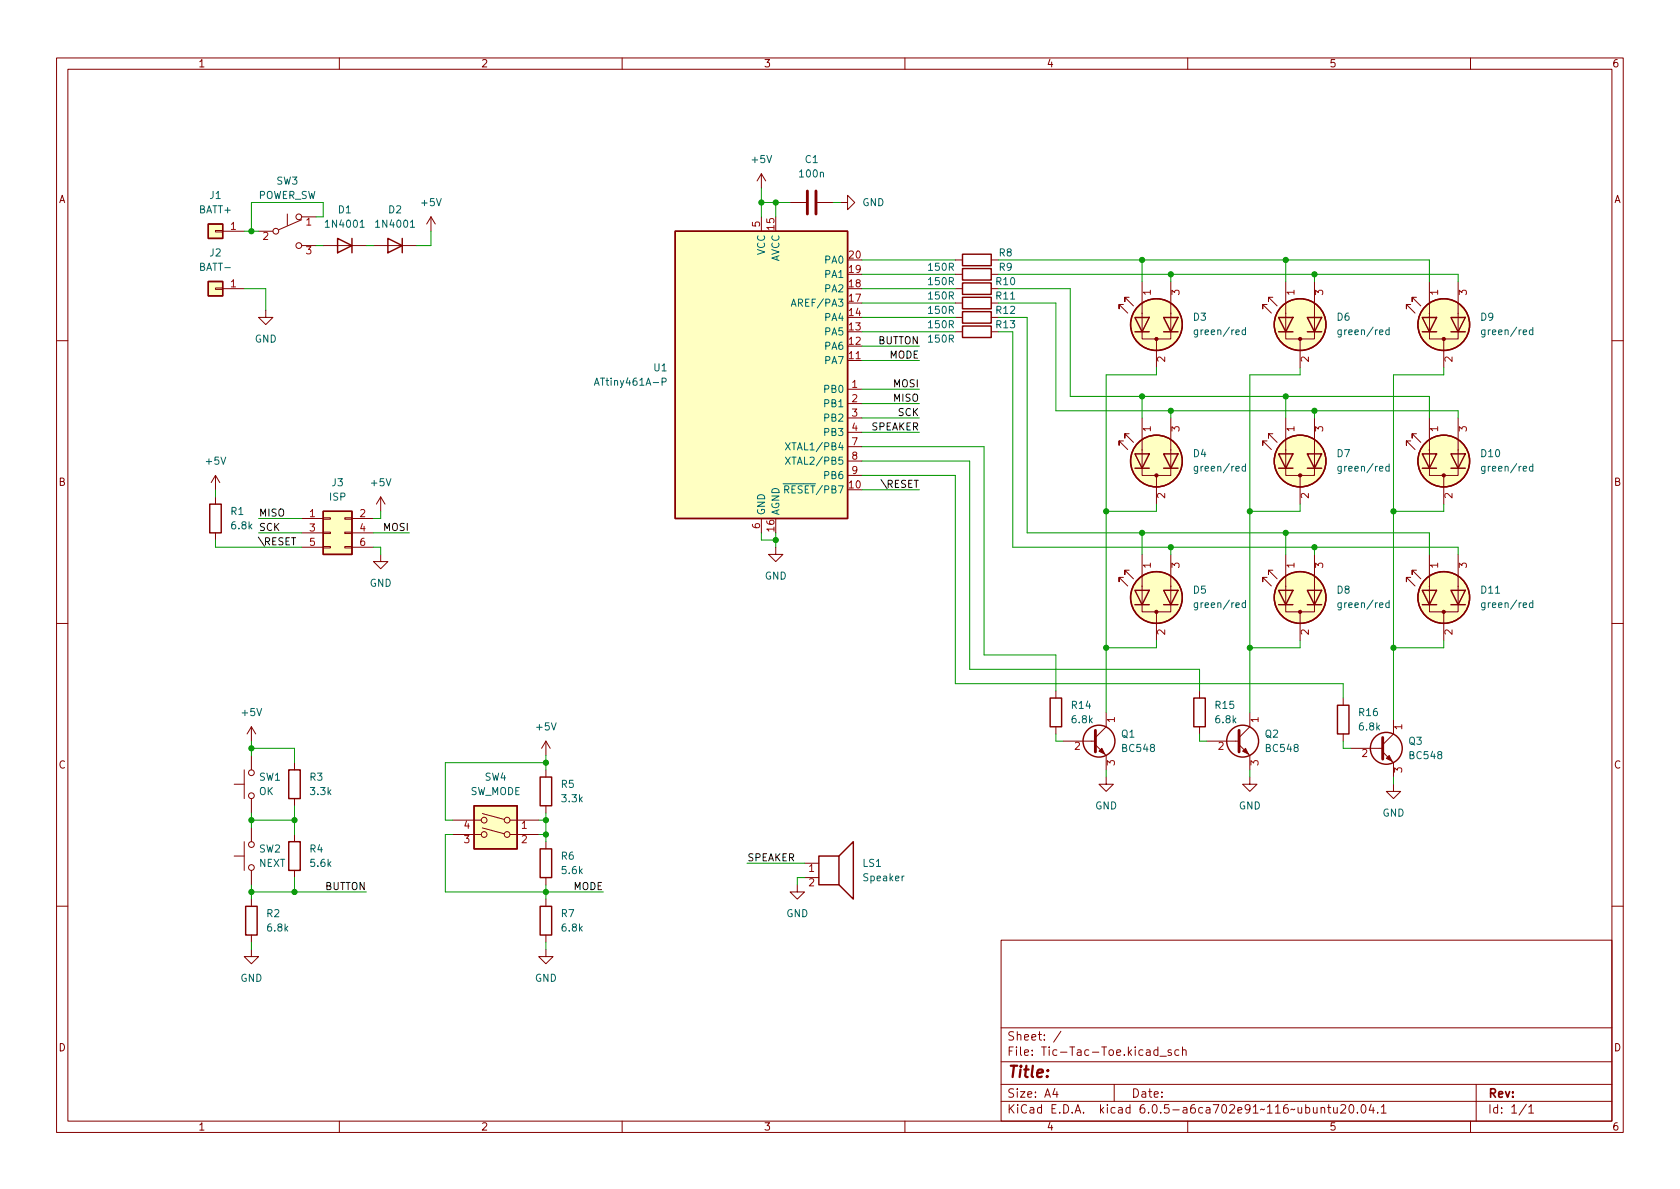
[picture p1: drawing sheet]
<svg xmlns="http://www.w3.org/2000/svg" width="297mm" height="210mm" viewBox="0 0 297 210" stroke-linecap="round" stroke-linejoin="round" font-family="sans-serif">
<g fill="none" stroke="#840000" stroke-width=".18">
<path d="M10 10.2h277v190.1h-277zM12 12.2h273v186.1h-273zM60 10.2v2M110 10.2v2M160 10.2v2M210 10.2v2M260 10.2v2M50.8 37.8v2.1M53.3 38.9l-4 1.7M53.3 38.3h2.6M76.2 38.3l-.8 1.3M76.2 38.3v2.6"/>
<path d="M76.2 38.3l.8 1.3M134.6 30.7v2.6M134.6 38.3v2.6M134.6 30.7l-.7 1.3M134.6 30.7l.8 1.3M139.7 35.8h2.8M144.5 35.8h2.8M148.6 35.8h1.3v-1.3l1.2 1.3-1.2 1.3v-1.3M38.1 40.8h1.3v.2h-1.3zM38.1 50.9h1.3v.3h-1.3zM39.4 51h3.8M39.4 40.9h3.8"/>
<path d="M45.7 40.9h2.6M47 54.9v1.2h1.3l-1.3 1.3-1.3-1.3h1.3M53.3 43.4h2.6M57.1 43.4h7.7M66 43.4h7.7M168.9 56.1h1.3M168.9 53.6h1.3M168.9 58.7h1.3M168.9 51h1.3M168.9 48.5h1.3M168.9 46h1.3M175.3 56.1h1.2"/>
<path d="M175.3 53.6h1.2M175.3 58.7h1.2M175.3 51h1.2M175.3 48.5h1.2M175.3 46h1.2M198.6 53.8h-.7v.8v-.8l1.5 1.6M199.6 52.6h-.7v.7v-.7l1.5 1.5M201.9 55.4v4.5h5.1v-4.5M201.9 49.8v5.7M204.5 59.9v5.1M207 49.8v5.7M224 53.8h-.7v.8v-.8l1.5 1.6"/>
<path d="M225 52.6h-.7v.7v-.7l1.5 1.5M227.3 55.4v4.5h5.1v-4.5M227.3 49.8v5.7M229.9 59.9v5.1M232.4 49.8v5.7M249.4 53.8h-.7v.8v-.8l1.5 1.6M250.4 52.6h-.7v.7v-.7l1.5 1.5M252.7 55.4v4.5h5.1v-4.5M252.7 49.8v5.7M255.3 59.9v5.1M257.8 49.8v5.7M10 60.2h2"/>
<path d="M149.9 68.8h2.5M149.9 63.7h2.5M149.9 71.4h2.5M149.9 73.9h2.5M149.9 76.4h2.5M149.9 79h2.5M198.6 78h-.7v.7v-.7l1.5 1.5M199.6 76.7h-.7v.8v-.8l1.5 1.5M201.9 79.5v4.6h5.1v-4.6M201.9 73.9v5.7M207 73.9v5.7M224 78h-.7v.7v-.7l1.5 1.5"/>
<path d="M225 76.7h-.7v.8v-.8l1.5 1.5M227.3 79.5v4.6h5.1v-4.6M227.3 73.9v5.7M232.4 73.9v5.7M249.4 78h-.7v.7v-.7l1.5 1.5M250.4 76.7h-.7v.8v-.8l1.5 1.5M252.7 79.5v4.6h5.1v-4.6M252.7 73.9v5.7M257.8 73.9v5.7M285 60.2h2M38.1 84.1v2.5M38.1 87.9v1.2"/>
<path d="M38.1 94.2v1.3M38.1 84.1l-.8 1.2M38.1 84.1l.8 1.2M53.3 91.7h3.8M53.3 94.2h3.8M53.3 96.8h3.8M57.1 96.6h1.3v.3h-1.3zM57.1 94.1h1.3v.3h-1.3zM57.1 91.6h1.3v.2h-1.3zM61 96.6h1.2v.3h-1.2zM61 94.1h1.2v.3h-1.2zM61 91.6h1.2v.2h-1.2z"/>
<path d="M62.2 91.7h3.8M62.2 94.2h3.8M62.2 96.8h3.8M67.3 98v1.3h1.3l-1.3 1.3-1.3-1.3h1.3M67.3 87.9l-.8 1.2M67.3 87.9v2.5M67.3 87.9l.8 1.2M134.6 91.7v2.5M137.2 96.8v1.2h1.2l-1.2 1.3-1.3-1.3h1.3M149.9 81.5h2.5M149.9 84.1h2.5M201.9 98v5.8"/>
<path d="M204.5 84.1v5M207 98v5.8M227.3 98v5.8M229.9 84.1v5M232.4 98v5.8M252.7 98v5.8M255.3 84.1v5M257.8 98v5.8M10 110.2h2M198.6 102.1h-.7v.8v-.8l1.5 1.5M199.6 100.8h-.7v.8v-.8l1.5 1.6M201.9 103.6v4.6h5.1v-4.6"/>
<path d="M204.5 108.2v5.1M224 102.1h-.7v.8v-.8l1.5 1.5M225 100.8h-.7v.8v-.8l1.5 1.6M227.3 103.6v4.6h5.1v-4.6M229.9 108.2v5.1M249.4 102.1h-.7v.8v-.8l1.5 1.5M250.4 100.8h-.7v.8v-.8l1.5 1.6M252.7 103.6v4.6h5.1v-4.6M255.3 108.2v5.1M285 110.2h2M41.4 138.7h1.8M43.2 136.1v5.1"/>
<path d="M44.4 128.5l-.7 1.3M44.4 128.5v2.6M44.4 133.6v2.5M44.4 128.5l.8 1.3M52.1 134.9v1.2M96.5 131.1l-.7 1.2M96.5 131.1v2.5M96.5 136.1v1.3M96.5 131.1l.8 1.2M186.7 122.2v1.2M186.7 128.5v1.3M188 131.1h5.7"/>
<path d="M193.7 131.7l1.9 1.9v2.5M195.6 137.4v1.3h1.2l-1.2 1.2-1.3-1.2h1.3M195.6 126v2.5l-1.9 1.9M212.1 122.2v1.2M212.1 128.5v1.3M213.4 131.1h5.7M219.1 131.7l1.9 1.9v2.5M221 137.4v1.3h1.2l-1.2 1.2-1.3-1.2h1.3M221 126v2.5l-1.9 1.9M237.5 123.4v1.3M237.5 129.8v1.3M238.8 132.3h5.7"/>
<path d="M244.5 133l1.9 1.9v2.5M246.4 138.7v1.2h1.2l-1.2 1.3-1.3-1.3h1.3M246.4 127.2v2.6l-1.9 1.9M41.4 151.4h1.8M43.2 148.8v5.1M44.4 141.2v2.6M44.4 146.3v2.5M44.4 153.9v2.6M44.4 159v1.3M52.1 141.2v1.3M52.1 147.6v1.2M52.1 153.9v1.3"/>
<path d="M80 145h5.1M80 147.6h5.1M85.3 146.4l3.9 1M85.3 143.9l3.9 1M90.2 145h5M90.2 147.6h5M96.5 142.5v1.3M96.5 148.8v1.3M96.5 155.2v1.3M96.5 159v1.3M141 156.5v1.2h1.2l-1.2 1.3-1.3-1.3h1.3M142.2 152.6h2.6"/>
<path d="M142.2 155.2h2.6M10 160.2h2M44.4 167.9v1.3h1.3l-1.3 1.2-1.2-1.2h1.2M44.4 165.3v1.3M96.5 167.9v1.3h1.3l-1.3 1.2-1.3-1.2h1.3M96.5 165.3v1.3M177 166.3h108v32h-108zM285 160.2h2M60 198.3v2M110 198.3v2M160 198.3v2M177 194.8h108"/>
<path d="M177 191.8h108M177 187.8h108M177 181.8h108M186.5 192.5l-.4 1h1M186.9 193v1M187.6 182.4l-1.3 1.9M197 191.8v3M204.7 185.7l-.4-.1-.3 .3v.4l.1 .3h.6M204.7 185.1v1.5M205.1 186.8h1.1M207.1 185.7l-.4-.1-.2 .2 .1 .3 .5 .1v.4h-.6M208.4 185.7l-.4-.1-.3 .3v.4l.2 .3h.5"/>
<path d="M209.1 185.8l.2-.2 .3 .1 .1 .9M209.1 185.1v1.5M210 198.3v2M233.6 196l.2-.2 .3 .1 .1 .9M233.6 195.8v1M234.7 195.8h.6M234.9 195.3v1.3l.4 .2M235.8 195.8l.1 1h.3l.2-.1M236.4 195.8v1M237.1 195.5l.5-.2 .3 .2v.3l-.9 1h.9M238.7 195.4l.2-.1a.81 .81 0 0 1 .5 .7 .81 .81 0 0 1-.3 .8h-.1a.81 .81 0 0 1-.6-.6 .81 .81 0 0 1 .3-.8zM240 196.7v.1"/>
<path d="M240.8 195.5l.2-.2a.81 .81 0 0 1 .6 .7 .81 .81 0 0 1-.3 .8h-.2a.81 .81 0 0 1-.3-1.3zM242.4 195.3l-.3 1h.9M242.8 195.8v1M243.6 196.7v.1M244.2 195.8l.4-.5v1.5M244.2 196.8h.9M260 198.3v2M261 191.8v6.5M269.9 195.3l-1.3 1.9M270.3 195.8l.4-.5v1.5M270.3 196.8h.9"/>
<circle cx="52.8" cy="38.3" r=".51"/>
<circle cx="48.8" cy="40.9" r=".51"/>
<circle cx="52.8" cy="43.4" r=".51"/>
<circle cx="44.5" cy="136.6" r=".51"/>
<circle cx="44.5" cy="149.3" r=".51"/>
<circle cx="44.5" cy="140.7" r=".51"/>
<circle cx="44.5" cy="153.4" r=".51"/>
<circle cx="85.6" cy="147.6" r=".51"/>
<circle cx="85.6" cy="145" r=".51"/>
<circle cx="89.7" cy="145" r=".51"/>
<circle cx="89.7" cy="147.6" r=".51"/>
</g>
<g fill="none" stroke="#840000" stroke-width=".25">
<path d="M36.8 39.6h2.6v2.6h-2.6zM36.8 49.8h2.6v2.5h-2.6zM59.7 42.2l2.5 1.2-2.5 1.3zM62.2 42.2v2.5M68.6 42.2l2.5 1.2-2.5 1.3zM71.1 42.2v2.5M119.4 40.9h30.5v50.8h-30.5zM170.2 55.1h5.1v2h-5.1zM170.2 52.6h5.1v2h-5.1zM170.2 57.7h5.1v2h-5.1zM170.2 50h5.1v2.1h-5.1zM170.2 47.5h5.1v2h-5.1z"/>
<path d="M170.2 45h5.1v2h-5.1zM200.7 56.1h2.5l-1.3 2.6zM200.7 58.7h2.5M205.7 56.1h2.6l-1.3 2.6zM205.7 58.7h2.6M226.1 56.1h2.5l-1.3 2.6zM226.1 58.7h2.5M231.1 56.1h2.6l-1.3 2.6zM231.1 58.7h2.6M251.5 56.1h2.5l-1.3 2.6zM251.5 58.7h2.5M256.5 56.1h2.6l-1.3 2.6z"/>
<path d="M256.5 58.7h2.6M37.1 89.1h2v5.1h-2zM57.1 90.4h5.1v7.6h-5.1zM200.7 80.3h2.5l-1.3 2.5zM200.7 82.8h2.5M205.7 80.3h2.6l-1.3 2.5zM205.7 82.8h2.6M226.1 80.3h2.5l-1.3 2.5zM226.1 82.8h2.5M231.1 80.3h2.6l-1.3 2.5zM231.1 82.8h2.6M251.5 80.3h2.5l-1.3 2.5z"/>
<path d="M251.5 82.8h2.5M256.5 80.3h2.6l-1.3 2.5zM256.5 82.8h2.6M200.7 104.4h2.5l-1.3 2.5zM200.7 106.9h2.5M205.7 104.4h2.6l-1.3 2.5zM205.7 106.9h2.6M226.1 104.4h2.5l-1.3 2.5zM226.1 106.9h2.5M231.1 104.4h2.6l-1.3 2.5zM231.1 106.9h2.6M251.5 104.4h2.5l-1.3 2.5z"/>
<path d="M251.5 106.9h2.5M256.5 104.4h2.6l-1.3 2.5zM256.5 106.9h2.6M51.1 136.1h2v5.1h-2zM95.5 137.4h2v5.1h-2zM185.7 123.4h2v5.1h-2zM211.1 123.4h2v5.1h-2zM236.5 124.7h2v5.1h-2zM51.1 148.8h2v5.1h-2zM83.8 142.5h7.6v7.6h-7.6zM95.5 150.1h2v5.1h-2zM144.8 151.4h3.5v5.1h-3.5z"/>
<path d="M148.3 151.4l2.6-2.6v10.2l-2.6-2.5M43.4 160.3h2.1v5h-2.1zM95.5 160.3h2v5h-2z"/>
<circle cx="204.5" cy="57.4" r="4.6"/>
<circle cx="229.9" cy="57.4" r="4.6"/>
<circle cx="255.3" cy="57.4" r="4.6"/>
<circle cx="204.5" cy="81.5" r="4.6"/>
<circle cx="229.9" cy="81.5" r="4.6"/>
<circle cx="255.3" cy="81.5" r="4.6"/>
<circle cx="204.5" cy="105.7" r="4.6"/>
<circle cx="229.9" cy="105.7" r="4.6"/>
<circle cx="255.3" cy="105.7" r="4.6"/>
<circle cx="194.3" cy="131.1" r="2.82"/>
<circle cx="219.7" cy="131.1" r="2.82"/>
<circle cx="245.1" cy="132.3" r="2.82"/>
</g>
<g fill="#ffffc2" stroke="#ffffc2" stroke-width=".18">
<path d="M119.4 40.9h30.5v50.8h-30.5z"/>
<path d="M57.1 90.4h5.1v7.6h-5.1z"/>
<path d="M83.8 142.5h7.6v7.6h-7.6z"/>
<path d="M36.8 39.6h2.6v2.6h-2.6z"/>
<path d="M36.8 49.8h2.6v2.5h-2.6z"/>
<circle cx="229.9" cy="105.7" r="4.6"/>
<circle cx="204.5" cy="105.7" r="4.6"/>
<circle cx="204.5" cy="57.4" r="4.6"/>
<circle cx="229.9" cy="57.4" r="4.6"/>
<circle cx="255.3" cy="81.5" r="4.6"/>
<circle cx="255.3" cy="105.7" r="4.6"/>
<circle cx="255.3" cy="57.4" r="4.6"/>
<circle cx="204.5" cy="81.5" r="4.6"/>
<circle cx="229.9" cy="81.5" r="4.6"/>
</g>
<g fill="none" stroke="#006464" stroke-width=".18">
<path d="M63.7 40.2h.7M72.6 40.2h.7M139.9 54.2l.4-1.3 .4 1.3M220.2 58.4l-.4-.1-.2 .3 .1 .5h.5M220.2 57.9v1.3M245.6 58.4l-.4-.1-.2 .3 .1 .5h.5M245.6 57.9v1.3M271 58.4l-.4-.1-.2 .3 .1 .5h.5M271 57.9v1.3M105.1 68.1l.4-1.2 .4 1.2M117.1 67.5h.6l.1-.2-.1-.3-.6-.1v1.2M138.9 78.3l.8 1.3"/>
<path d="M139.7 78.3l-.8 1.3M138.9 80.8l.8 1.3M139.7 80.8l-.8 1.3M220.2 82.5h-.4l-.2 .2 .1 .5h.5M220.2 82v1.3M245.6 82.5h-.4l-.2 .2 .1 .5h.5M245.6 82v1.3M271 82.5h-.4l-.2 .2 .1 .5h.5M271 82v1.3M220.2 106.7l-.4-.1-.2 .2 .1 .6h.5M220.2 106.2v1.2M245.6 106.7l-.4-.1-.2 .2 .1 .6h.5"/>
<path d="M245.6 106.2v1.2M271 106.7l-.4-.1-.2 .2 .1 .6h.5M271 106.2v1.2"/>
</g>
<g fill="#840000" stroke="#840000" stroke-width=".18">
<path d="M219.7 132.8l.5-.5 .5 1z"/>
<path d="M194.3 132.8l.5-.5 .5 1z"/>
<path d="M245.6 133.6l.5 1-1-.5z"/>
<circle cx="229.9" cy="108.2" r=".28"/>
<circle cx="204.5" cy="108.2" r=".28"/>
<circle cx="204.5" cy="59.9" r=".28"/>
<circle cx="229.9" cy="59.9" r=".28"/>
<circle cx="255.3" cy="84.1" r=".28"/>
<circle cx="255.3" cy="108.2" r=".28"/>
<circle cx="255.3" cy="59.9" r=".28"/>
<circle cx="204.5" cy="84.1" r=".28"/>
<circle cx="229.9" cy="84.1" r=".28"/>
</g>
<path d="M142.7 33.8v4M144.3 33.8v4M193.7 129.2v3.8M219.1 129.2v3.8M244.5 130.4v3.8" fill="none" stroke="#840000" stroke-width=".51"/>
<g fill="none" stroke="#009600" stroke-width=".18">
<path d="M55.9 38.3h1.2v-2.5h-12.7v5.1M134.6 33.3v5M134.6 35.8h5.1M137.2 35.8v2.5M147.3 35.8h1.3M43.2 40.9h2.5M43.2 51h3.8v3.9M55.9 43.4h1.2M64.8 43.4h1.2M76.2 40.9v2.5h-2.5M152.4 48.5h16.5M152.4 46h16.5"/>
<path d="M152.4 51h16.5M152.4 53.6h16.5M152.4 56.1h16.5M152.4 58.7h16.5M176.5 51h12.7v19.1h63.5v3.8M176.5 48.5h81.3v1.3M176.5 53.6h10.2v19h71.1v1.3M176.5 46h76.2v3.8M176.5 56.1h5.1v38.1h71.1v3.8M179.1 58.7v38.1h78.7v1.2M201.9 46v3.8M207 48.5v1.3"/>
<path d="M227.3 46v3.8M232.4 48.5v1.3M152.4 68.8h10.2M152.4 71.4h10.2M152.4 73.9h10.2M152.4 79h21.6v36.8h12.7v6.4M152.4 63.7h10.2M152.4 61.2h10.2M152.4 76.4h10.2M201.9 70.1v3.8M204.5 65v1.3h-8.9v59.7M207 72.6v1.3"/>
<path d="M227.3 70.1v3.8M229.9 65v1.3h-8.9v59.7M232.4 72.6v1.3M255.3 65v1.3h-8.9v60.9M38.1 95.5v1.3h15.2M38.1 86.6v1.3M45.7 94.2h7.6M45.7 91.7h7.6M66 94.2h6.4M66 96.8h1.3v1.2M67.3 90.4v1.3h-1.3M134.6 94.2v1.3h2.6"/>
<path d="M137.2 94.2v2.6M152.4 81.5h19v36.9h40.7v3.8M152.4 86.6h10.2M152.4 84.1h16.5v36.8h68.6v2.5M201.9 94.2v3.8M204.5 89.1v1.3h-8.9M207 96.8v1.2M227.3 94.2v3.8M229.9 89.1v1.3h-8.9M232.4 96.8v1.2M255.3 89.1v1.3h-8.9M204.5 113.3v1.2h-8.9"/>
<path d="M229.9 113.3v1.2h-8.9M255.3 113.3v1.2h-8.9M44.4 131.1v2.5M44.4 132.3h7.7v2.6M96.5 133.6v2.5M96.5 134.9h-17.8v10.1h1.3M186.7 129.8v1.3h1.3M195.6 136.1v1.3M212.1 129.8v1.3h1.3M221 136.1v1.3M237.5 131.1v1.2h1.3M246.4 137.4v1.3"/>
<path d="M44.4 143.8v2.5M44.4 156.5v2.5M44.4 157.7h20.4M44.4 145h7.7M52.1 142.5v5.1M52.1 155.2v2.5M80 147.6h-1.3v10.1h28M95.2 145h1.3M95.2 147.6h1.3M96.5 143.8v5M96.5 156.5v2.5M132.1 152.6h10.1"/>
<path d="M142.2 155.2h-1.2v1.3M44.4 166.6v1.3M96.5 166.6v1.3"/>
</g>
<g fill="#009600" stroke="#009600" stroke-width=".18">
<circle cx="96.5" cy="147.6" r=".46"/>
<circle cx="96.5" cy="145" r=".46"/>
<circle cx="52.1" cy="145" r=".46"/>
<circle cx="44.4" cy="145" r=".46"/>
<circle cx="52.1" cy="157.7" r=".46"/>
<circle cx="96.5" cy="157.7" r=".46"/>
<circle cx="96.5" cy="134.9" r=".46"/>
<circle cx="44.4" cy="157.7" r=".46"/>
<circle cx="221" cy="90.4" r=".46"/>
<circle cx="227.3" cy="94.2" r=".46"/>
<circle cx="221" cy="114.5" r=".46"/>
<circle cx="195.6" cy="114.5" r=".46"/>
<circle cx="246.4" cy="114.5" r=".46"/>
<circle cx="232.4" cy="96.8" r=".46"/>
<circle cx="134.6" cy="35.8" r=".46"/>
<circle cx="137.2" cy="35.8" r=".46"/>
<circle cx="227.3" cy="70.1" r=".46"/>
<circle cx="207" cy="72.6" r=".46"/>
<circle cx="207" cy="48.5" r=".46"/>
<circle cx="201.9" cy="70.1" r=".46"/>
<circle cx="207" cy="96.8" r=".46"/>
<circle cx="195.6" cy="90.4" r=".46"/>
<circle cx="201.9" cy="94.2" r=".46"/>
<circle cx="232.4" cy="72.6" r=".46"/>
<circle cx="246.4" cy="90.4" r=".46"/>
<circle cx="227.3" cy="46" r=".46"/>
<circle cx="232.4" cy="48.5" r=".46"/>
<circle cx="201.9" cy="46" r=".46"/>
<circle cx="44.4" cy="132.3" r=".46"/>
<circle cx="137.2" cy="95.5" r=".46"/>
<circle cx="44.4" cy="40.9" r=".46"/>
</g>
<text font-size="2.8" fill="#840000" x="178" y="190.6">Title:</text>
<g font-size="2.1" fill="#840000">
<text x="178" y="184">Sheet: /</text>
<text x="178" y="186.7">File: Tic-Tac-Toe.kicad_sch</text>
<text x="178" y="196.9">KiCad E.D.A. kicad 6.0.5-a6ca702e91~116~ubuntu20.04.1</text>
<text x="178" y="194.1">Size: A4</text>
<text x="200" y="194.1">Date:</text>
<text x="263" y="194.1">Rev:</text>
<text x="263" y="196.9">Id: 1/1</text>
</g>
<g font-size="1.8" fill="#840000">
<text x="35" y="11.9">1</text>
<text x="85" y="11.9">2</text>
<text x="135" y="11.9">3</text>
<text x="185" y="11.9">4</text>
<text x="235" y="11.9">5</text>
<text x="285" y="11.9">6</text>
<text x="10.3" y="35.9">A</text>
<text x="285.3" y="35.9">A</text>
<text x="10.3" y="85.9">B</text>
<text x="285.3" y="85.9">B</text>
<text x="10.3" y="135.9">C</text>
<text x="285.3" y="135.9">C</text>
<text x="10.3" y="185.9">D</text>
<text x="285.3" y="185.9">D</text>
<text x="35" y="199.9">1</text>
<text x="85" y="199.9">2</text>
<text x="135" y="199.9">3</text>
<text x="185" y="199.9">4</text>
<text x="235" y="199.9">5</text>
<text x="285" y="199.9">6</text>
</g>
<g font-size="1.8" fill="#006464">
<text x="133" y="28.8">+5V</text>
<text x="142.4" y="28.8">C1</text>
<text x="37.1" y="35.2">J1</text>
<text x="45.5" y="35.2">POWER_SW</text>
<text x="48.9" y="32.6">SW3</text>
<text x="141.5" y="31.4">100n</text>
<text x="35.2" y="37.7">BATT+</text>
<text x="57.9" y="40.3">1N4001</text>
<text x="59.8" y="37.7">D1</text>
<text x="66.8" y="40.3">1N4001</text>
<text x="68.7" y="37.7">D2</text>
<text x="74.6" y="36.4">+5V</text>
<text x="152.4" y="36.4">GND</text>
<text x="35.4" y="47.9">BATT-</text>
<text x="37.1" y="45.3">J2</text>
<text x="135.3" y="45.1" transform="rotate(-90 135.3 45.1)">VCC</text>
<text x="137.8" y="46.4" transform="rotate(-90 137.8 46.4)">AVCC</text>
<text x="145.9" y="46.6">PA0</text>
<text x="164.3" y="47.9">150R</text>
<text x="176.7" y="47.9">R9</text>
<text x="176.7" y="45.3">R8</text>
<text x="145.9" y="51.7">PA2</text>
<text x="145.9" y="49.1">PA1</text>
<text x="164.3" y="53">150R</text>
<text x="164.3" y="50.4">150R</text>
<text x="176.2" y="53">R11</text>
<text x="176.2" y="50.4">R10</text>
<text x="140.6" y="54.2">AREF/PA3</text>
<text x="145.9" y="59.3">PA5</text>
<text x="145.9" y="56.8">PA4</text>
<text x="164.3" y="58">150R</text>
<text x="164.3" y="55.5">150R</text>
<text x="176.2" y="55.5">R12</text>
<text x="211" y="56.7">D3</text>
<text x="211.7" y="59.2">green/red</text>
<text x="236.4" y="56.7">D6</text>
<text x="237.1" y="59.2">green/red</text>
<text x="261.8" y="56.7">D9</text>
<text x="262.5" y="59.2">green/red</text>
<text x="45" y="60.6">GND</text>
<text x="115.6" y="65.7">U1</text>
<text x="145.9" y="64.4">PA7</text>
<text x="145.9" y="61.8">PA6</text>
<text x="164.3" y="60.6">150R</text>
<text x="105.7" y="68.2">ATtiny461A-P</text>
<text x="145.9" y="69.5">PB0</text>
<text x="145.9" y="72">PB1</text>
<text x="145.9" y="74.5">PB2</text>
<text x="145.9" y="77.1">PB3</text>
<text x="36.5" y="82.2">+5V</text>
<text x="139.8" y="79.6">XTAL1/PB4</text>
<text x="139.8" y="82.2">XTAL2/PB5</text>
<text x="211" y="80.8">D4</text>
<text x="211.7" y="83.4">green/red</text>
<text x="236.4" y="80.8">D7</text>
<text x="237.1" y="83.4">green/red</text>
<text x="261.9" y="80.8">D10</text>
<text x="262.5" y="83.4">green/red</text>
<text x="58.3" y="88.5">ISP</text>
<text x="58.7" y="86">J3</text>
<text x="65.7" y="86">+5V</text>
<text x="138.1" y="87.2">~{RESET}/PB7</text>
<text x="145.9" y="84.7">PB6</text>
<text x="40.8" y="91.1">R1</text>
<text x="41" y="93.6">6.8k</text>
<text x="135.3" y="91.2" transform="rotate(-90 135.3 91.2)">GND</text>
<text x="137.8" y="91.2" transform="rotate(-90 137.8 91.2)">AGND</text>
<text x="65.3" y="103.8">GND</text>
<text x="135.2" y="102.5">GND</text>
<text x="211" y="105">D5</text>
<text x="211.7" y="107.5">green/red</text>
<text x="236.4" y="105">D8</text>
<text x="237.1" y="107.5">green/red</text>
<text x="261.9" y="105">D11</text>
<text x="262.5" y="107.5">green/red</text>
<text x="189.5" y="125.3">R14</text>
<text x="214.9" y="125.3">R15</text>
<text x="42.9" y="126.6">+5V</text>
<text x="94.9" y="129.2">+5V</text>
<text x="189.6" y="127.9">6.8k</text>
<text x="198.3" y="130.4">Q1</text>
<text x="215" y="127.9">6.8k</text>
<text x="223.7" y="130.4">Q2</text>
<text x="240.3" y="126.6">R16</text>
<text x="240.4" y="129.2">6.8k</text>
<text x="249.1" y="131.7">Q3</text>
<text x="198.5" y="133">BC548</text>
<text x="223.9" y="133">BC548</text>
<text x="249.3" y="134.2">BC548</text>
<text x="45.8" y="140.6">OK</text>
<text x="45.8" y="138">SW1</text>
<text x="54.8" y="138">R3</text>
<text x="55" y="140.6">3.3k</text>
<text x="83.1" y="140.6">SW_MODE</text>
<text x="85.7" y="138">SW4</text>
<text x="99.2" y="139.3">R5</text>
<text x="99.4" y="141.9">3.3k</text>
<text x="193.6" y="143.1">GND</text>
<text x="219" y="143.1">GND</text>
<text x="244.4" y="144.4">GND</text>
<text x="45.8" y="153.3">NEXT</text>
<text x="45.8" y="150.7">SW2</text>
<text x="54.8" y="150.7">R4</text>
<text x="55" y="153.3">5.6k</text>
<text x="99.2" y="152">R6</text>
<text x="99.4" y="154.6">5.6k</text>
<text x="152.6" y="153.3">LS1</text>
<text x="152.8" y="155.8">Speaker</text>
<text x="47.2" y="162.2">R2</text>
<text x="47.4" y="164.7">6.8k</text>
<text x="99.2" y="162.2">R7</text>
<text x="99.4" y="164.7">6.8k</text>
<text x="139" y="162.2">GND</text>
<text x="42.5" y="173.6">GND</text>
<text x="94.6" y="173.6">GND</text>
</g>
<g font-size="1.8" fill="#a90000">
<text x="40.8" y="40.6">1</text>
<text x="54.1" y="39.9">1</text>
<text x="134.4" y="40.1" transform="rotate(-90 134.4 40.1)">5</text>
<text x="136.9" y="40.6" transform="rotate(-90 136.9 40.6)">15</text>
<text x="46.5" y="42.4">2</text>
<text x="54.1" y="45">3</text>
<text x="150.1" y="45.7">20</text>
<text x="40.8" y="50.8">1</text>
<text x="150.1" y="53.3">17</text>
<text x="150.1" y="50.8">18</text>
<text x="150.1" y="48.3">19</text>
<text x="203.5" y="52.2" transform="rotate(-90 203.5 52.2)">1</text>
<text x="208.5" y="52.2" transform="rotate(-90 208.5 52.2)">3</text>
<text x="228.9" y="52.2" transform="rotate(-90 228.9 52.2)">1</text>
<text x="233.9" y="52.2" transform="rotate(-90 233.9 52.2)">3</text>
<text x="254.3" y="52.2" transform="rotate(-90 254.3 52.2)">1</text>
<text x="259.3" y="52.2" transform="rotate(-90 259.3 52.2)">3</text>
<text x="150.1" y="58.4">13</text>
<text x="150.1" y="55.9">14</text>
<text x="150.1" y="63.5">11</text>
<text x="150.1" y="61">12</text>
<text x="206" y="64" transform="rotate(-90 206 64)">2</text>
<text x="231.4" y="64" transform="rotate(-90 231.4 64)">2</text>
<text x="256.8" y="64" transform="rotate(-90 256.8 64)">2</text>
<text x="150.6" y="68.6">1</text>
<text x="150.6" y="71.1">2</text>
<text x="150.6" y="73.7">3</text>
<text x="150.6" y="76.2">4</text>
<text x="203.5" y="76.3" transform="rotate(-90 203.5 76.3)">1</text>
<text x="208.5" y="76.3" transform="rotate(-90 208.5 76.3)">3</text>
<text x="228.9" y="76.3" transform="rotate(-90 228.9 76.3)">1</text>
<text x="233.9" y="76.3" transform="rotate(-90 233.9 76.3)">3</text>
<text x="254.3" y="76.3" transform="rotate(-90 254.3 76.3)">1</text>
<text x="259.3" y="76.3" transform="rotate(-90 259.3 76.3)">3</text>
<text x="150.6" y="78.7">7</text>
<text x="150.6" y="81.3">8</text>
<text x="150.6" y="83.8">9</text>
<text x="150.1" y="86.4">10</text>
<text x="206" y="88.1" transform="rotate(-90 206 88.1)">2</text>
<text x="231.4" y="88.1" transform="rotate(-90 231.4 88.1)">2</text>
<text x="256.8" y="88.1" transform="rotate(-90 256.8 88.1)">2</text>
<text x="54.8" y="91.4">1</text>
<text x="54.8" y="94">3</text>
<text x="63.6" y="91.4">2</text>
<text x="63.6" y="94">4</text>
<text x="134.4" y="93.5" transform="rotate(-90 134.4 93.5)">6</text>
<text x="136.9" y="93.9" transform="rotate(-90 136.9 93.9)">16</text>
<text x="54.8" y="96.5">5</text>
<text x="63.6" y="96.5">6</text>
<text x="203.5" y="100.4" transform="rotate(-90 203.5 100.4)">1</text>
<text x="208.5" y="100.4" transform="rotate(-90 208.5 100.4)">3</text>
<text x="228.9" y="100.4" transform="rotate(-90 228.9 100.4)">1</text>
<text x="233.9" y="100.4" transform="rotate(-90 233.9 100.4)">3</text>
<text x="254.3" y="100.4" transform="rotate(-90 254.3 100.4)">1</text>
<text x="259.3" y="100.4" transform="rotate(-90 259.3 100.4)">3</text>
<text x="206" y="112.2" transform="rotate(-90 206 112.2)">2</text>
<text x="231.4" y="112.2" transform="rotate(-90 231.4 112.2)">2</text>
<text x="256.8" y="112.2" transform="rotate(-90 256.8 112.2)">2</text>
<text x="197.1" y="127.7" transform="rotate(-90 197.1 127.7)">1</text>
<text x="222.5" y="127.7" transform="rotate(-90 222.5 127.7)">1</text>
<text x="247.9" y="129" transform="rotate(-90 247.9 129)">1</text>
<text x="190" y="132.6">2</text>
<text x="197.1" y="135.4" transform="rotate(-90 197.1 135.4)">3</text>
<text x="215.4" y="132.6">2</text>
<text x="222.5" y="135.4" transform="rotate(-90 222.5 135.4)">3</text>
<text x="240.8" y="133.9">2</text>
<text x="247.9" y="136.6" transform="rotate(-90 247.9 136.6)">3</text>
<text x="82.1" y="149.1">3</text>
<text x="82.1" y="146.6">4</text>
<text x="92.2" y="146.6">1</text>
<text x="92.2" y="149.1">2</text>
<text x="143" y="154.2">1</text>
<text x="143" y="156.7">2</text>
</g>
<text font-size="1.8" fill="#009600" x="176.2" y="58">R13</text>
<g font-size="1.8" fill="#0f0f0f">
<text x="155.2" y="60.9">BUTTON</text>
<text x="157.3" y="63.4">MODE</text>
<text x="158" y="68.5">MOSI</text>
<text x="158" y="71">MISO</text>
<text x="154" y="76.1">SPEAKER</text>
<text x="158.8" y="73.6">SCK</text>
<text x="156.2" y="86.3">\RESET</text>
<text x="45.7" y="91.3">MISO</text>
<text x="45.7" y="93.9">SCK</text>
<text x="67.9" y="93.9">MOSI</text>
<text x="45.7" y="96.4">\RESET</text>
<text x="132.1" y="152.3">SPEAKER</text>
<text x="57.4" y="157.4">BUTTON</text>
<text x="101.4" y="157.4">MODE</text>
</g>
</svg>
